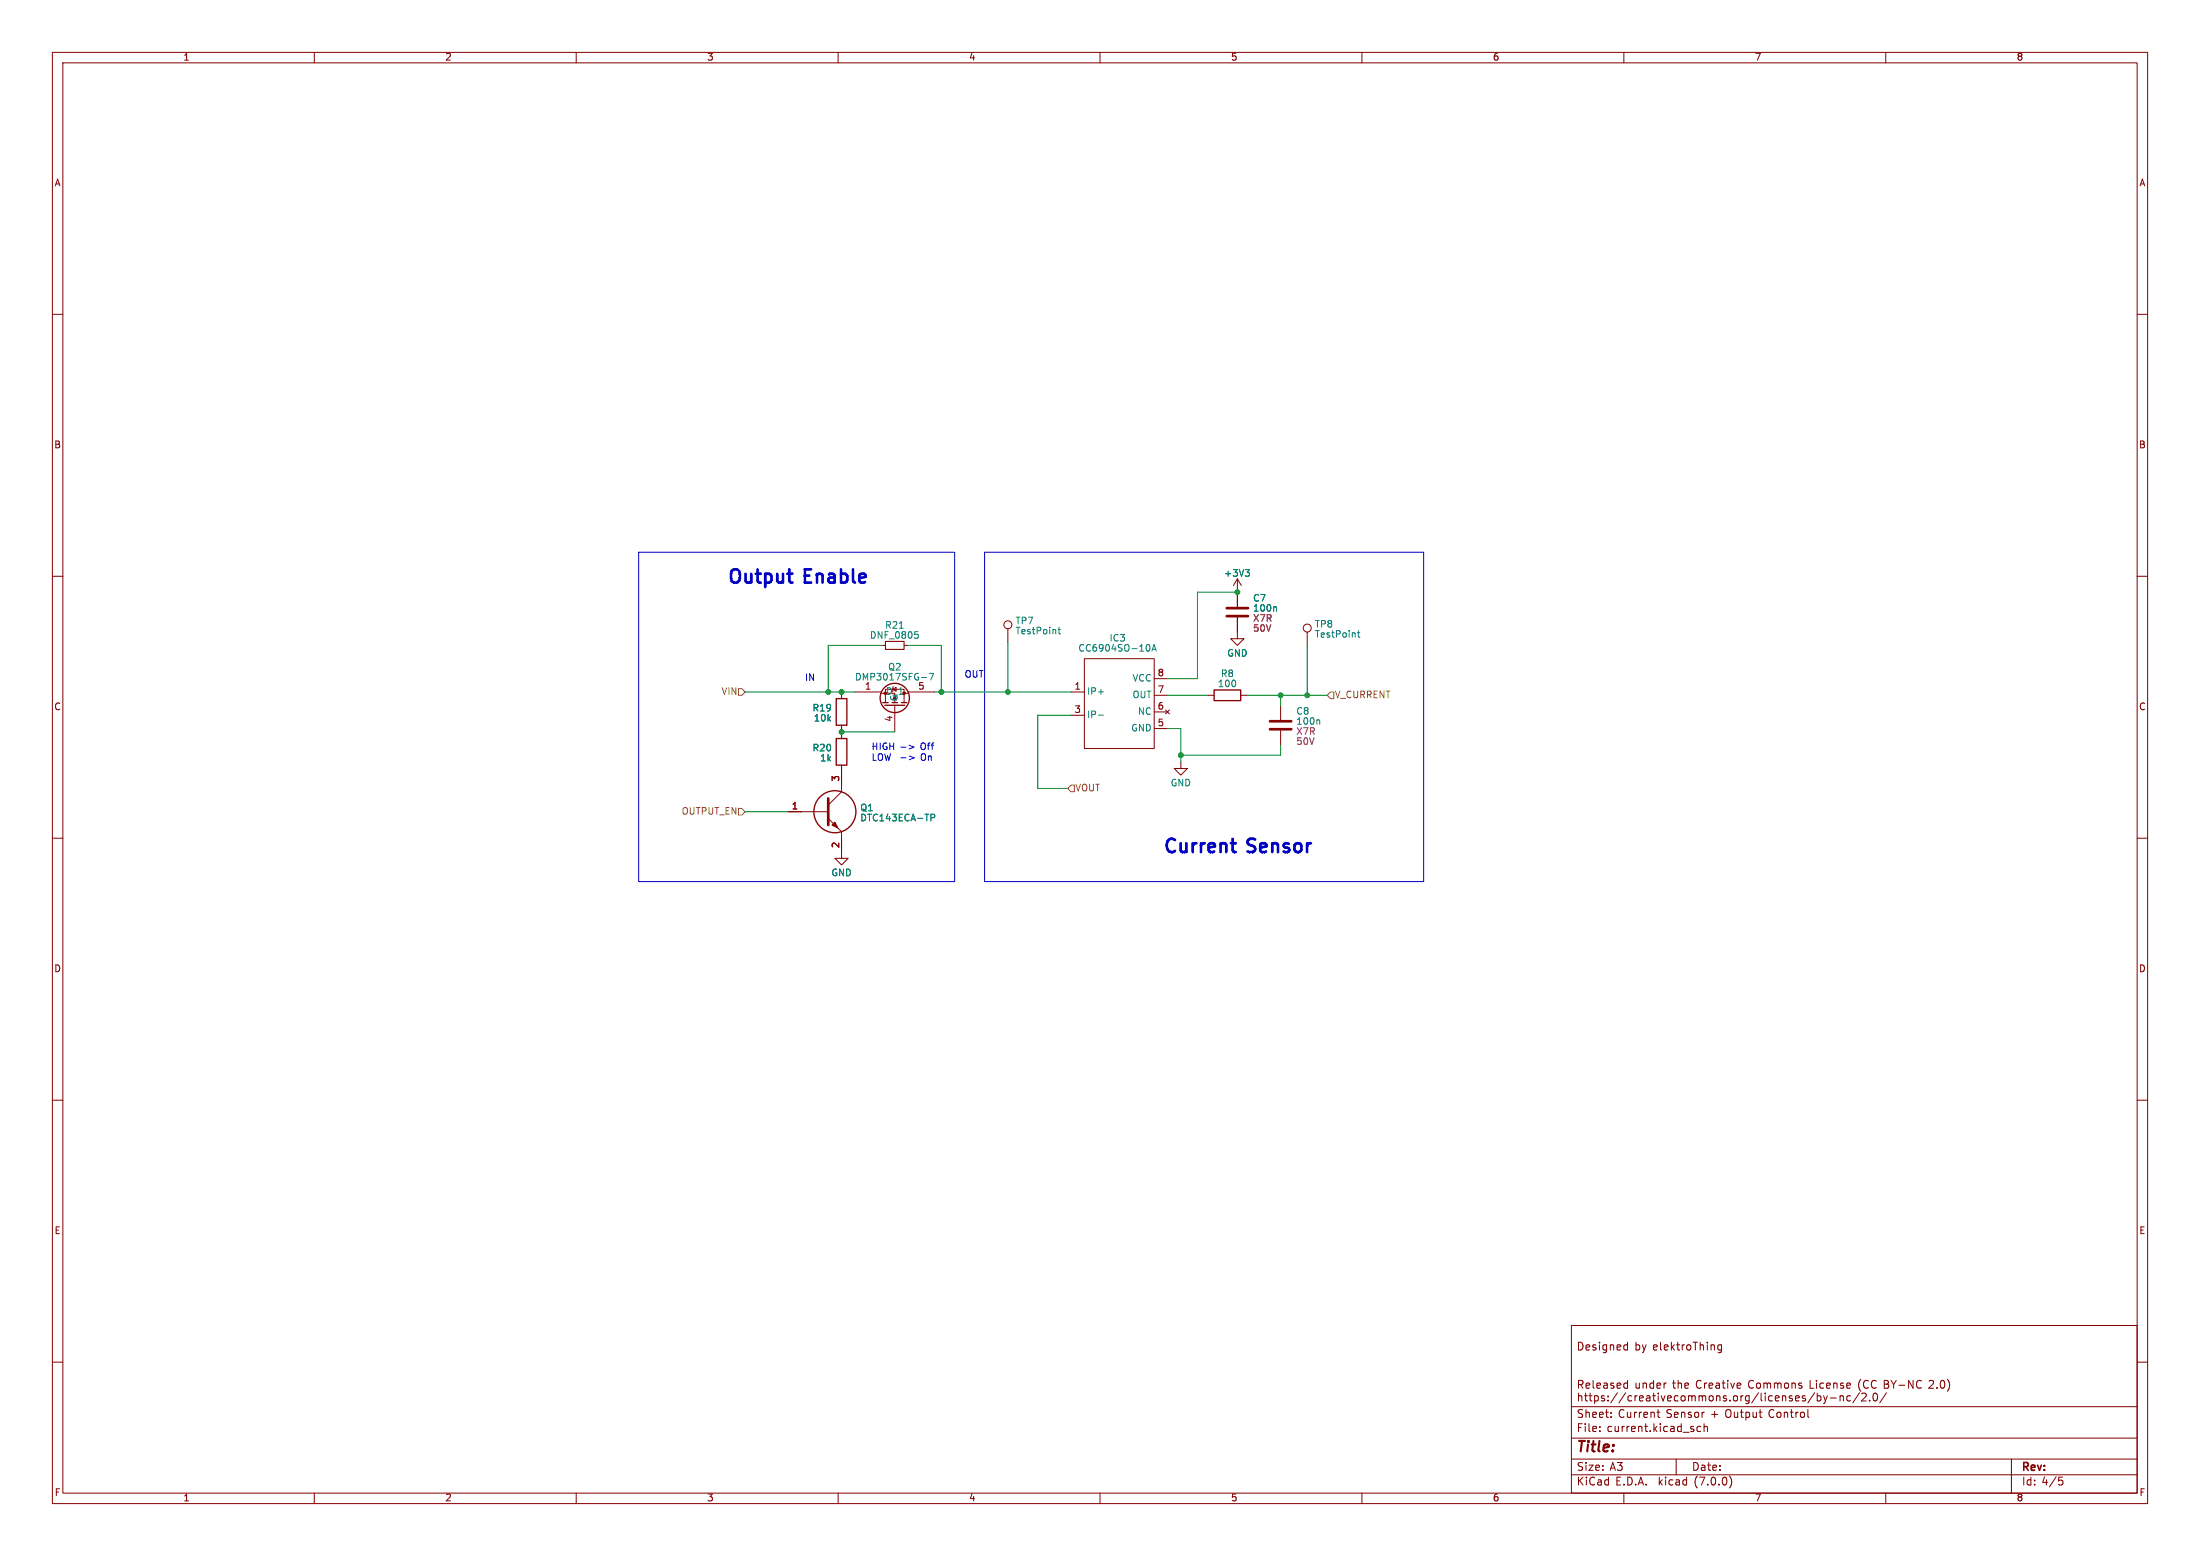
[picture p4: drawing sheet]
<svg xmlns="http://www.w3.org/2000/svg" width="420mm" height="297mm" viewBox="0 0 420 297" stroke-linecap="round" stroke-linejoin="round" font-family="sans-serif">
<g fill="none" stroke="#840000" stroke-width=".19">
<path d="M10 10h400v277h-400zM12 12h396v273h-396zM60 10v2M110 10v2M160 10v2M210 10v2M260 10v2M310 10v2M360 10v2M10 60h2M408 60h2M10 110h2"/>
<path d="M236.2 117.9v4h1.3l-1.3 1.3-1.3-1.3h1.3M236.2 110.5v5.3M236.2 110.5l-.7 1.3M236.2 110.5l.8 1.3M408 110h2M160.7 132.1v1.3M160.7 138.4v2.6M163.2 132.1h5.1M168.3 132.3h2.5v1.8M168.3 123.2h.7M169 134.1v-2.5h3.6v2.5M170.8 134.6v5.1"/>
<path d="M172.6 123.2h.8M172.6 132.3h.8M173.4 132.1h5M192.4 120v2.6M204.5 132.1h2.5M204.5 136.5h2.5M207 125.7h13.3v17.2h-13.3zM220.3 132.7h2.6M220.3 139.1h2.6M220.3 135.9h2.6M220.3 129.5h2.6M222.5 135.5l.8 .8"/>
<path d="M223.3 135.5l-.8 .8M230.5 132.7h1.3M236.9 132.7h1.2M244.5 134.6v2.8M244.5 139.4v2.8M249.6 120.7v2.5M10 160h2M150.5 154.9h7.6M158.1 156.2l2.6 2.6v5h-1.3l1.3 1.3 1.2-1.3h-1.2M160.7 146.1v5l-2.6 2.6M225.4 145.4v1.3h1.3l-1.3 1.3-1.2-1.3h1.2M408 160h2"/>
<path d="M10 210h2M408 210h2M10 260h2M300 253h108v32h-108zM301.3 256.2a.76 .76 0 0 1 .9 .7 .76 .76 0 0 1-.9 .8zM302.8 257.2l.7-.1-.1-.3-.4-.1-.2 .2v.7h.6M304.6 256.8l-.3-.1-.2 .2v.2l.5 .2v.3h-.5M305.3 256.2v.1M305.3 256.7v1M306.7 256.8l-.4-.1-.3 .3 .1 .6h.6M306.7 256.7v1.2l-.3 .3-.3-.1M307.4 256.8l.2-.1 .4 .1 .1 .9"/>
<path d="M307.4 256.7v1M308.7 257.2l.7-.1-.1-.3-.4-.1-.2 .2 .1 .7h.5M310.7 256.8l-.4-.1-.3 .3 .1 .6h.6M310.7 256.2v1.5M312.3 256.8l.4-.1 .3 .3-.1 .6h-.6M312.3 256.2v1.5M313.5 256.7l.4 1M313.9 257.7l-.4 .5M314.2 256.7l-.3 1M315.6 257.2l.8-.1-.1-.3-.4-.1-.3 .2 .1 .7h.6M317 256.2v1.3l.2 .2M317.7 257.2l.7-.1v-.3l-.5-.1-.2 .2 .1 .7h.6"/>
<path d="M319.1 256.2v1.5M319.2 257.1l.4 .6M319.6 256.7l-.5 .6M320.1 256.7h.5M320.3 256.2v1.3l.3 .2M321.1 256.7v1M321.6 256.7l-.3 .1-.2 .2M322.1 256.8l.4-.1 .3 .3v.4l-.3 .3-.4-.1-.1-.2zM323.2 256.2h.9M323.6 256.2v1.5M324.6 256.8l.2-.1 .3 .1 .1 .9M324.6 256.2v1.5"/>
<path d="M325.9 256.2v.1M325.9 256.7v1M326.6 256.8l.3-.1 .3 .1 .1 .9M326.6 256.7v1M328.6 256.8l-.4-.1-.3 .3 .2 .6h.5M328.6 256.7v1.2l-.2 .3-.4-.1M408 260h2M300 278.5h108M300 274.5h108M300 268.5h108M301.3 263.5v1.5M301.3 265.9v1.5"/>
<path d="M301.3 266.6l.3-.2 .3 .1 .1 .9M301.7 264.3l.5 .7M302.1 264.1l-.2 .2h-.6M302.5 266.4h.6M302.7 265.9v1.3l.4 .2M302.8 264.1v.8h.6M303.3 266.4h.6M303.4 264.1l.1 .2-.7 .2M303.6 265.9v1.3l.3 .2M304.1 263.5v1.3l.2 .2M304.4 266.5l.4-.1 .3 .3-.1 .6h-.6M304.4 266.4v1.5"/>
<path d="M304.9 264.1v.8h.6M305.4 273.1v.2M305.4 272.3v.2M305.5 264.1l.1 .2-.8 .2M306.3 266.5l-.4-.1-.2 .2 .1 .2 .5 .2v.3h-.6M306.8 264.1v.9M306.8 264.3l-.5 .1a.29 .29 0 0 0-.2 .3 .29 .29 0 0 0 .2 .3l.5-.1M307 267.3v.1M307 266.5v.1M307.6 264.1v.3l.5 .2v.2l-.2 .2-.4-.1M307.6 270.4v.2M307.6 269.6v.2"/>
<path d="M308.8 264.1v.8h.5M308.8 265.8l-1.3 2M309.3 264.1l.1 .2-.7 .2M310.1 264.1v.7l.2 .2 .4-.1M310.3 264l.4 .1M310.3 265.8l-1.2 2M310.7 263.5v1.5M311.5 266.5l-.4-.1-.3 .3 .1 .6h.6M312.1 266.4v1M312.3 264l.1 .9 .3 .1 .3-.2M312.6 266.4l-.3 .1-.2 .2M313 264v1"/>
<path d="M313 266.9l.7-.1-.1-.3-.4-.1-.2 .2 .1 .7h.5M313.7 264.1l.2-.1 .3 .1 .1 .9M313.7 264v1M314.3 266.5h.6l.1 .9M315 266.8h-.5a.29 .29 0 0 0-.2 .3 .29 .29 0 0 0 .2 .3l.5-.1M315.5 266.4h.6M315.7 263.5v1.5M315.7 264.1l-.5-.1-.2 .3 .1 .6h.6M315.7 265.9v1.3l.4 .2M316.3 269.6h.6M316.3 264.5l.7-.2v-.2l-.5-.1-.2 .2 .1 .7h.6M316.5 270.3l.4 .3"/>
<path d="M316.6 265.9v.2M316.6 266.4v1M317.1 266.4l.4 1 .3-1M317.7 264v1M318.1 264l-.3 .1-.1 .2M318.3 266.9l.8-.1-.1-.3-.4-.1-.3 .2 .1 .7h.6M319.3 264h.6M319.5 263.5v1.3l.4 .2M320 278.5v3M320.3 266.5l-.4-.1-.3 .3 .2 .6h.5M320.4 264.1l.2-.1 .3 .1 .1 .9M320.4 263.5v1.5"/>
<path d="M321.1 266.5l.3-.1 .3 .3v.4l-.3 .3-.3-.1-.2-.2zM321.6 264.5l.8-.2-.1-.2-.4-.1-.3 .2 .1 .7h.6M322.3 266.4v1M322.3 266.6l.5-.2 .2 .2M323 266.6l.2-.2 .4 .1v.9M323 266.6v.8M324.3 266.6l.5-.2 .2 .2M324.3 266.4v1M324.7 272.3h-.5l-.2 .2 .1 .7h.6M324.8 263.6a.6 .6 0 0 0-.8 0 .6 .6 0 0 0-.2 .7 .56 .56 0 0 0 .3 .6 .56 .56 0 0 0 .7-.1M325 266.6l.2-.2 .4 .1v.9M325 266.6v.8"/>
<path d="M325.3 272.4l.2-.1h.4l.1 1M325.3 271.8v1.5M325.4 264v1M325.8 264l-.3 .1-.1 .2M326.3 264.5l.7-.2-.1-.2-.4-.1-.2 .2v.7h.6M326.4 266.5l.4-.1 .3 .3v.4l-.3 .3-.4-.1-.1-.2zM327.6 264.1h.6l.1 .9M327.7 266.6l.2-.2 .4 .1v.9M327.7 266.4v1M328.3 264.3l-.5 .1a.29 .29 0 0 0-.3 .3 .29 .29 0 0 0 .3 .3l.5-.1M328.8 264h.5M329 263.5v1.3l.3 .2"/>
<path d="M329.6 266.5l-.4-.1-.2 .2 .1 .2 .5 .2v.3h-.6M329.8 263.5v.1M329.8 264v1M330.3 267.3v.1M330.4 264l.4 1 .3-1M331 266.6l.2-.2 .4 .2 .1 .5-.1 .2-.4 .1-.2-.1zM331.6 264.5l.7-.2v-.2l-.5-.1-.2 .2 .1 .7h.6M332.3 266.4v1M332.8 266.4l-.3 .1-.2 .2M333.9 266.5l-.4-.1-.3 .3 .1 .6h.6M333.9 266.4v1.2l-.3 .3-.3-.1M334.7 263.6a.6 .6 0 0 0-.7 0 .6 .6 0 0 0-.2 .7 .56 .56 0 0 0 .3 .6 .56 .56 0 0 0 .6-.1"/>
<path d="M335.4 264.1l.4-.1 .3 .3v.4l-.3 .3-.4-.1-.1-.2zM335.7 265.8l-1.3 2M336.2 265.9v1.3l.2 .2M336.7 264.1l.5-.1 .2 .2M336.7 264v1M337 265.9v.2M337 266.4v1M337.4 264.2l.2-.2 .3 .1 .1 .9M337.4 264.2v.8M338.3 266.5l-.4-.1-.3 .3 .2 .6h.5M338.7 264.1l.5-.1 .2 .2M338.7 264v1"/>
<path d="M338.9 266.9l.7-.1v-.3l-.5-.1-.2 .2 .1 .7h.6M339.4 264.2l.2-.2 .3 .1 .1 .9M339.4 264.2v.8M340.3 266.6l.2-.2 .3 .1 .1 .9M340.3 266.4v1M340.8 264.1l.4-.1 .2 .3v.4l-.2 .3-.4-.1-.1-.2zM342.1 264.1l.2-.1 .4 .1v.9M342.1 264v1M342.1 266.5l-.3-.1-.2 .2v.2l.5 .2v.3h-.5M342.8 266.9l.7-.1-.1-.3-.4-.1-.2 .2v.7h.6M343.9 264.1l-.3-.1-.2 .2v.2l.5 .2v.3h-.5M344.6 266.5l-.3-.1-.2 .2v.2l.5 .2v.3h-.5"/>
<path d="M345.1 270.3l.2 .3M345.6 263.5v1.5h.7M346.4 265.8l-1.3 2M346.8 263.5v.1M346.8 264v1M346.9 266.5l.4-.1 .3 .3-.1 .6h-.6M346.9 265.9v1.5M348.1 264.1l-.4-.1-.3 .3 .2 .6h.5M348.1 266.4l.4 1M348.5 267.4l-.4 .5M348.7 264.5l.7-.2-.1-.2-.4-.1-.2 .2 .1 .7h.5M348.8 266.4l-.3 1"/>
<path d="M349.4 266.8h1.2M350.1 264.1l.2-.1 .3 .1 .1 .9M350.1 264v1M351.3 266.6l.2-.2 .3 .1 .1 .9M351.3 266.4v1M351.9 264.1l-.3-.1-.3 .2 .1 .2 .5 .2v.3h-.6M352.6 264.5l.7-.2-.1-.2-.4-.1-.2 .2v.7h.6M353.3 266.5l-.5-.1-.2 .3 .1 .6h.6M355 265.8l-1.3 2M355.2 263.3a1.73 1.73 0 0 0 0 2.3M355.4 266.1l.6-.2 .2 .2 .1 .2-1 1.1h1M356.7 263.6a.6 .6 0 0 0-.8 0 .6 .6 0 0 0-.2 .7 .56 .56 0 0 0 .3 .6 .56 .56 0 0 0 .7-.1"/>
<path d="M356.9 267.3v.1M357.8 266l.1-.1a.8 .8 0 0 1 .5 .8 .8 .8 0 0 1-.5 .7 1 1 0 0 1-.1-1.4zM358.2 263.6a.6 .6 0 0 0-.8 0 .6 .6 0 0 0-.2 .7 .56 .56 0 0 0 .3 .6 .56 .56 0 0 0 .7-.1M359.7 263.5h.5l.2 .1 .1 .3-.3 .3a.4 .4 0 0 1 .4 .4 .4 .4 0 0 1-.3 .4h-.6zM359.7 264.2h.5M360.1 265.8l-1.3 2M361 263.5l.5 .8M361.5 264.3v.7M362 263.5l-.5 .8M362.5 264.4h1.1M365.2 263.5v1.5l-.8-1.5v1.5M366.8 263.6a.6 .6 0 0 0-.8 0 .6 .6 0 0 0-.1 .7 .56 .56 0 0 0 .2 .6 .56 .56 0 0 0 .7-.1"/>
<path d="M368.3 263.6l.5-.1 .2 .1 .1 .3-.9 1.1h.9M369.8 264.8v.2M370.6 263.6l.2-.1a.8 .8 0 0 1 .5 .7 .8 .8 0 0 1-.5 .8 1 1 0 0 1-.2-1.4zM371.8 263.3a1.72 1.72 0 0 1 0 2.3M384 278.5v6.5M60 285v2M110 285v2M160 285v2M210 285v2M260 285v2M300 281.5h108M310 285v2"/>
<path d="M330.2 281.7a1.72 1.72 0 0 1 0 2.3M360 285v2M393 282h.7M393.2 282.5h.3l.3 .3-.1 .6-.5 .1"/>
<circle cx="192.4" cy="119.3" r=".76"/>
<circle cx="249.6" cy="119.9" r=".76"/>
</g>
<path d="M234.2 117.6h4.1M234.2 116.1h4.1M242.4 139.2h4.1M242.4 137.7h4.1M158.1 152.4v5.1" fill="none" stroke="#840000" stroke-width=".51"/>
<g fill="none" stroke="#008484" stroke-width=".19">
<path d="M202.2 119.7v1.1l.3 .2M237.7 108.7h.8l-.4 .5M238.3 109.2l.2 .3v.3l-.2 .2M243.5 115.8l.2 .2v.7M174.7 120.6h.6M175.1 121l.2 .3v.3l-.2 .2M175.9 129.3h1M177.4 128.5h.8l-.5 1.3M202 120.2h.5M209.7 136.5h1M219.1 123a.68 .68 0 0 1 .4 .7 .68 .68 0 0 1-.4 .6M219.9 124.3l.4-1.3 .4 1.3"/>
<path d="M220 123.9h.6M251.8 137.4l.1 .2v.7M259.1 120.8h.5M259.3 120.4v1.1l.3 .1M177.7 155.4h.5l.2 .3-.1 .3-.6 .1"/>
</g>
<g fill="none" stroke="#840000" stroke-width=".25">
<path d="M159.6 133.4h2.1v5h-2.1zM168.5 134.1h1M168.9 134.6h3.8M172.1 134.1h1M231.8 131.7h5.1v2h-5.1zM159.6 141h2.1v5.1h-2.1z"/>
<circle cx="170.8" cy="133.2" r="2.79"/>
<circle cx="159.4" cy="154.9" r="4"/>
</g>
<path d="M158.9 157.5l.5-.5 .5 1z" fill="#840000" stroke="#840000" stroke-width=".25"/>
<path d="M169 122.4h3.6v1.6h-3.6z" fill="none" stroke="#840000" stroke-width=".2"/>
<circle cx="172.6" cy="132.3" r=".25" fill="#840000" stroke="#840000" stroke-width=".19"/>
<path d="M141 131.4h.6l.6 .7-.6 .6h-.6zM253.4 132.7l.6-.6h.6v1.3h-.6zM141 154.3h.6l.6 .6-.6 .7h-.6zM204.5 149.9h.6v1.2h-.6l-.7-.6z" fill="none" stroke="#848400" stroke-width=".19"/>
<path d="M121.9 105.4h60.3v62.9h-60.3zM188 105.4h83.8v62.9h-83.8zM172 144.7h1M173.5 142.2l1 .4-1 .4M173.6 144.3l.9 .4-.9 .3" fill="none" stroke="#0000c2" stroke-width=".19"/>
<g fill="none" stroke="#008400" stroke-width=".19">
<path d="M236.2 113h-7.6v16.5h-5.7M142.2 132.1h21M160.7 139.7h10.1M168.3 123.2h-10.2v8.9M173.4 123.2h6.3v8.9M178.4 132.1h26.1M192.4 122.6v9.5M204.5 136.5h-6.4v14h5.7M222.9 139.1h2.5v6.3M222.9 132.7h7.6M238.1 132.7h15.3M244.5 132.7v1.9"/>
<path d="M249.6 123.2v9.5M142.2 154.9h8.3M244.5 142.2v1.9h-19.1"/>
</g>
<g fill="#008400" stroke="#008400" stroke-width=".19">
<circle cx="249.6" cy="132.7" r=".46"/>
<circle cx="244.5" cy="132.7" r=".46"/>
<circle cx="236.2" cy="113" r=".46"/>
<circle cx="225.4" cy="144.1" r=".46"/>
<circle cx="192.4" cy="132.1" r=".46"/>
<circle cx="179.7" cy="132.1" r=".46"/>
<circle cx="160.7" cy="132.1" r=".46"/>
<circle cx="158.1" cy="132.1" r=".46"/>
<circle cx="160.7" cy="139.7" r=".46"/>
</g>
<g font-size="3.5" fill="#0000c2">
<text x="139.1" y="111.8">Output</text>
<text x="153.8" y="111.8">Enable</text>
<text x="222.2" y="163.2">Current</text>
<text x="238.4" y="163.2">Sensor</text>
</g>
<text font-size="2.8" fill="#840000" x="301" y="277.8">Title:</text>
<g font-size="2.1" fill="#840000">
<text x="301" y="262.9">Designed</text>
<text x="301" y="273.6">File:</text>
<text x="301" y="270.9">Sheet:</text>
<text x="306.8" y="273.6">current.kicad_sch</text>
<text x="308.9" y="270.9">Current</text>
<text x="318.1" y="270.9">Sensor</text>
<text x="326.6" y="270.9">+</text>
<text x="329.5" y="270.9">Output</text>
<text x="337.8" y="270.9">Control</text>
<text x="301" y="281">Size:</text>
<text x="307.3" y="281">A3</text>
<text x="323" y="281">Date:</text>
<text x="386" y="281.2">Rev:</text>
<text x="301" y="283.8">KiCad</text>
<text x="308.4" y="283.8">E.D.A.</text>
<text x="316.6" y="283.8">kicad</text>
<text x="323.6" y="283.8">(7.0.0)</text>
<text x="386" y="283.8">Id: 4/5</text>
</g>
<g font-size="1.8" fill="#840000">
<text x="35" y="11.8">1</text>
<text x="85" y="11.8">2</text>
<text x="135" y="11.8">3</text>
<text x="185" y="11.8">4</text>
<text x="235" y="11.8">5</text>
<text x="285" y="11.8">6</text>
<text x="335" y="11.8">7</text>
<text x="385" y="11.8">8</text>
<text x="10.4" y="35.8">A</text>
<text x="408.4" y="35.8">A</text>
<text x="10.3" y="85.8">B</text>
<text x="408.3" y="85.8">B</text>
<text x="165.1" y="131.8">1</text>
<text x="175.2" y="131.8">5</text>
<text x="205.1" y="131.8">1</text>
<text x="220.9" y="129.3">8</text>
<text x="10.3" y="135.8">C</text>
<text x="170.6" y="137.8" transform="rotate(-90 170.6 137.8)">4</text>
<text x="205.1" y="136.3">3</text>
<text x="220.9" y="135.6">6</text>
<text x="220.9" y="132.5">7</text>
<text x="408.3" y="135.8">C</text>
<text x="220.9" y="138.8">5</text>
<text x="160.4" y="149.3" transform="rotate(-90 160.4 149.3)">3</text>
<text x="151.1" y="154.7">1</text>
<text x="160.4" y="162" transform="rotate(-90 160.4 162)">2</text>
<text x="10.3" y="185.8">D</text>
<text x="408.3" y="185.8">D</text>
<text x="10.4" y="235.8">E</text>
<text x="408.3" y="235.8">E</text>
<text x="10.4" y="285.8">F</text>
<text x="35" y="286.8">1</text>
<text x="85" y="286.8">2</text>
<text x="135" y="286.8">3</text>
<text x="185" y="286.8">4</text>
<text x="235" y="286.8">5</text>
<text x="285" y="286.8">6</text>
<text x="335" y="286.8">7</text>
<text x="385" y="286.8">8</text>
<text x="408.4" y="285.8">F</text>
</g>
<g font-size="1.8" fill="#008484">
<text x="233.6" y="110.4">+3V3</text>
<text x="193.8" y="119.4">TP7</text>
<text x="239.1" y="115.1">C7</text>
<text x="239.1" y="117">100n</text>
<text x="166" y="122.2">DNF_0805</text>
<text x="168.9" y="120.3">R21</text>
<text x="193.8" y="121.4">TestPoint</text>
<text x="205.8" y="124.7">CC6904SO-10A</text>
<text x="211.8" y="122.7">IC3</text>
<text x="234.2" y="125.6">GND</text>
<text x="251" y="120.1">TP8</text>
<text x="251" y="122">TestPoint</text>
<text x="163.2" y="130.2">DMP3017SFG-7</text>
<text x="169.5" y="128.2">Q2</text>
<text x="216.1" y="130.4">VCC</text>
<text x="232.4" y="131.4">100</text>
<text x="233" y="129.5">R8</text>
<text x="155.1" y="136.1">R19</text>
<text x="155.3" y="138">10k</text>
<text x="169" y="132.9">D_1</text>
<text x="171.6" y="133.9" transform="rotate(-90 171.6 133.9)">G</text>
<text x="207.5" y="132.9">IP+</text>
<text x="207.5" y="137.4">IP-</text>
<text x="216.1" y="133.5">OUT</text>
<text x="217.1" y="136.7">NC</text>
<text x="247.4" y="136.7">C8</text>
<text x="155.1" y="143.7">R20</text>
<text x="215.8" y="139.9">GND</text>
<text x="247.4" y="138.6">100n</text>
<text x="156.5" y="145.6">1k</text>
<text x="164.2" y="155.1">Q1</text>
<text x="223.4" y="150.4">GND</text>
<text x="164.2" y="157">DTC143ECA-TP</text>
<text x="158.7" y="167.5">GND</text>
</g>
<g font-size="1.8" fill="#840084">
<text x="239.1" y="118.9">X7R</text>
<text x="239.1" y="120.9">50V</text>
<text x="247.4" y="140.5">X7R</text>
<text x="247.4" y="142.5">50V</text>
</g>
<g font-size="1.8" fill="#0000c2">
<text x="153.7" y="130.2">IN</text>
<text x="184.1" y="129.5">OUT</text>
<text x="166.4" y="143.4">HIGH -&gt;</text>
<text x="175.8" y="143.4">Off</text>
<text x="166.4" y="145.4">LOW</text>
<text x="176" y="145.4">On</text>
</g>
<g font-size="1.8" fill="#848400">
<text x="137.6" y="132.9">VIN</text>
<text x="254.8" y="133.5">V_CURRENT</text>
<text x="130" y="155.8">OUTPUT_EN</text>
<text x="205.3" y="151.3">VOUT</text>
</g>
</svg>
